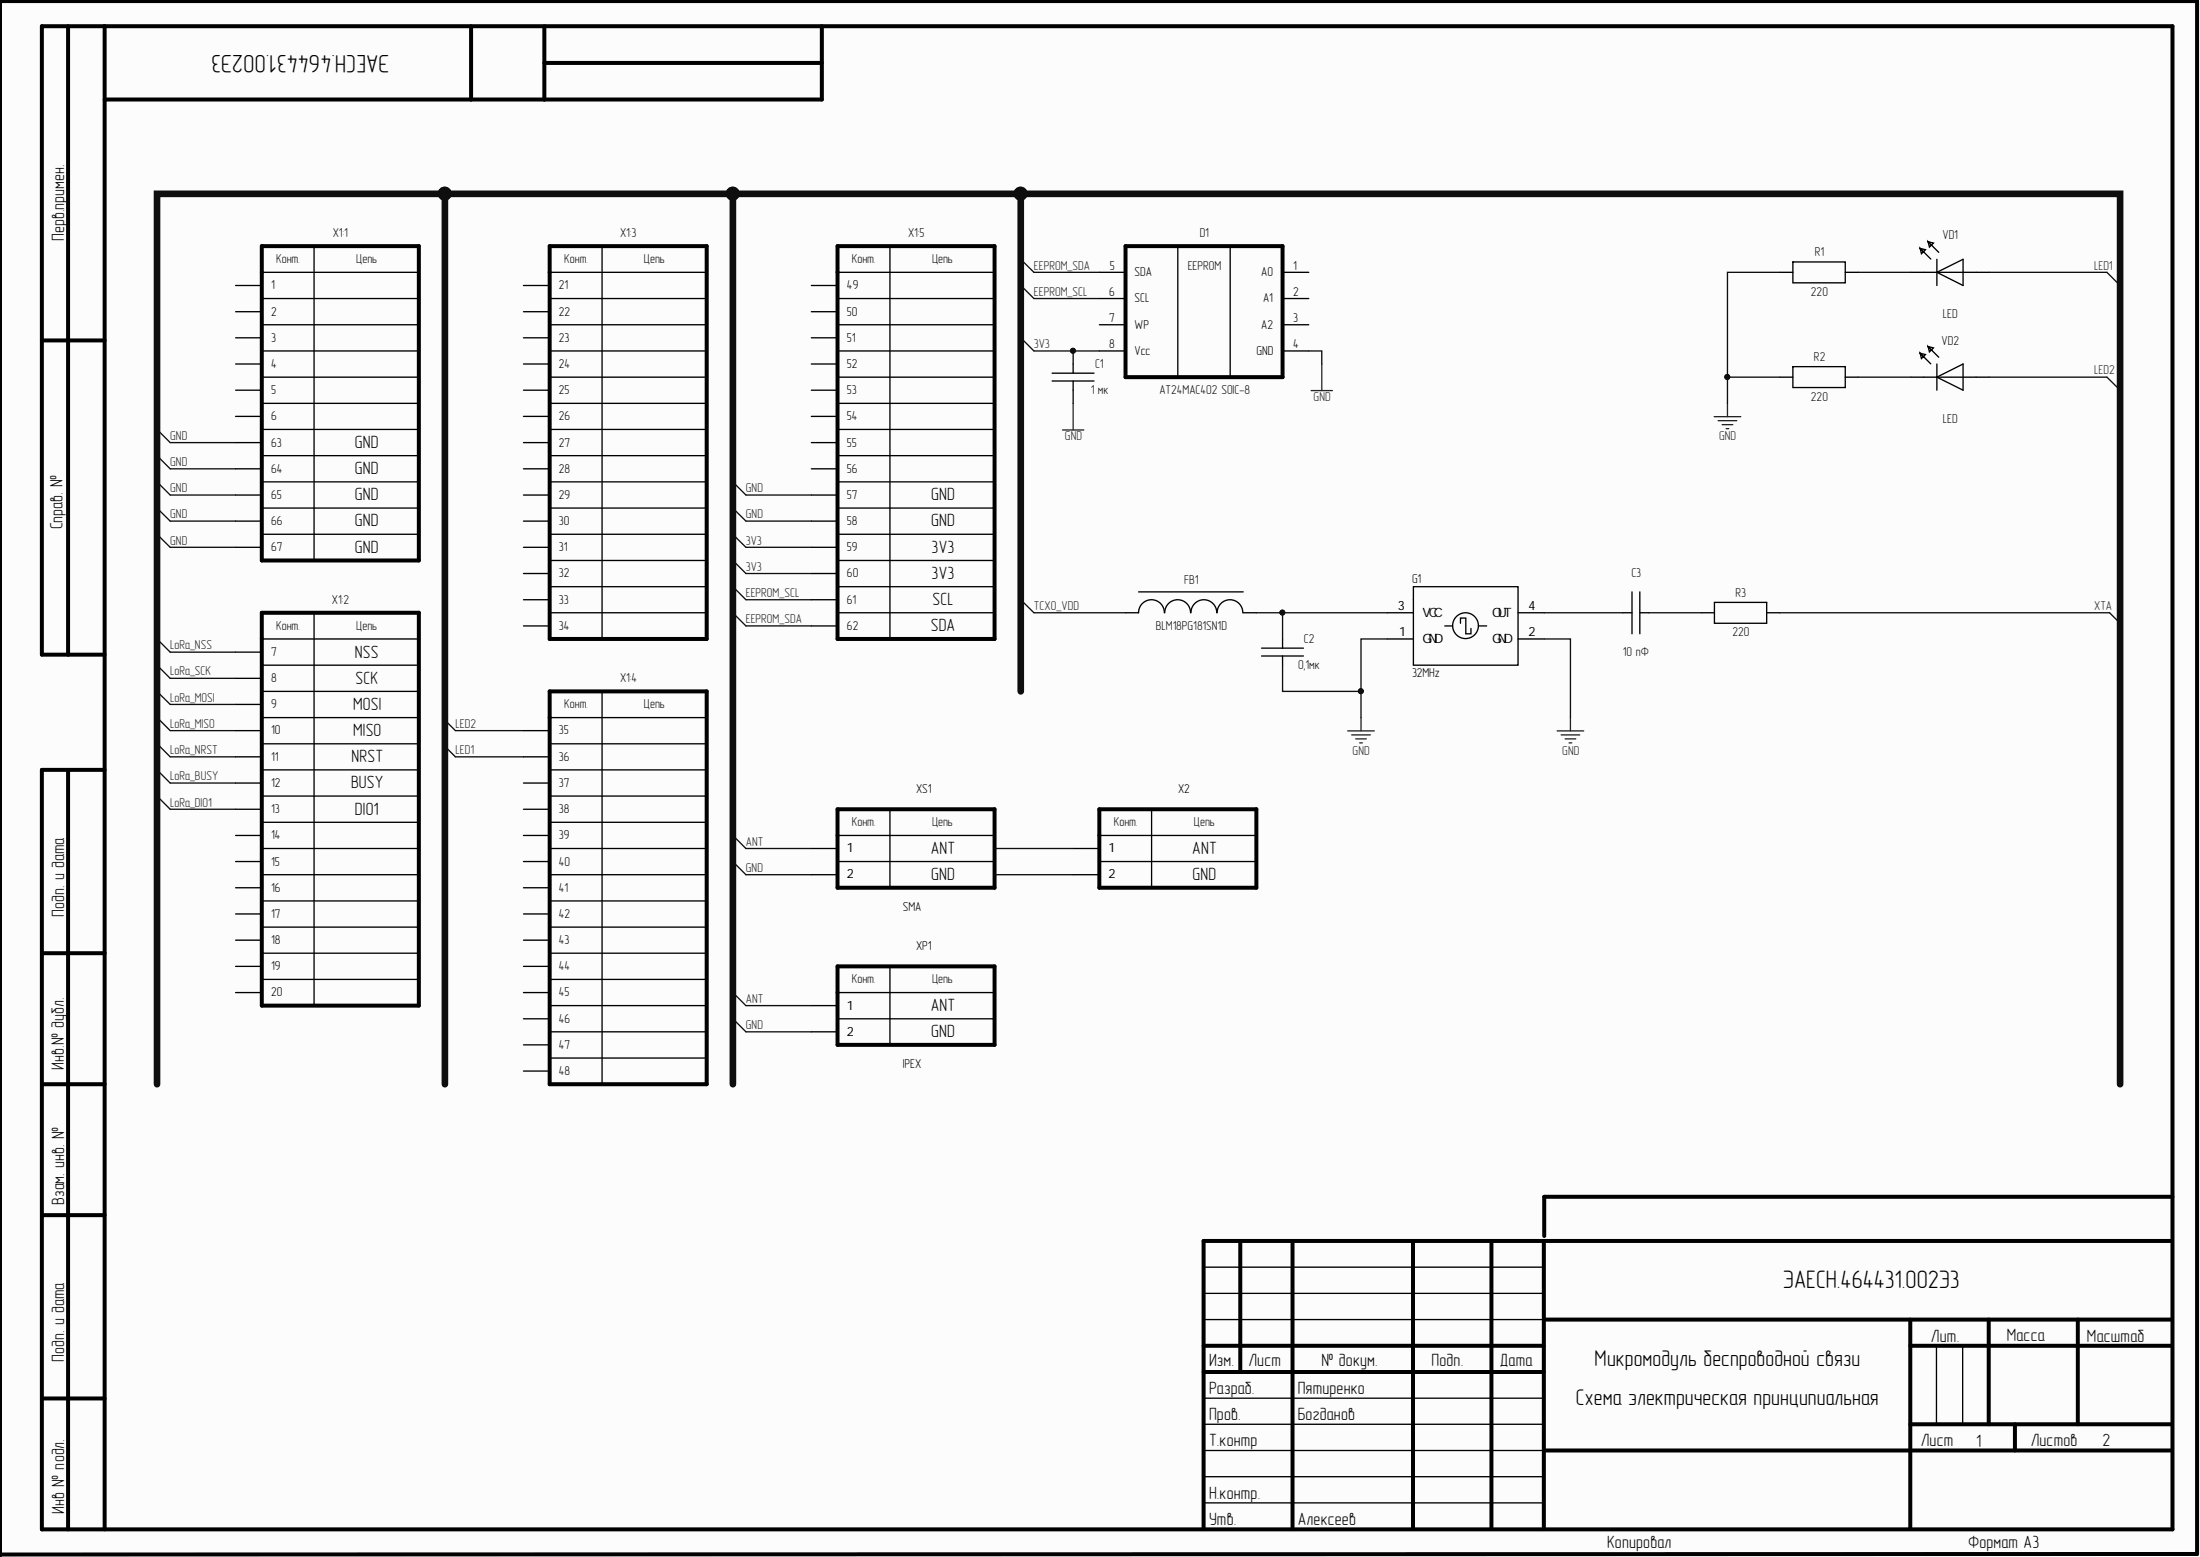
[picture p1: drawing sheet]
<svg xmlns="http://www.w3.org/2000/svg" width="420mm" height="297mm" viewBox="0 0 420 297" stroke-linecap="round" stroke-linejoin="round" font-family="sans-serif">
<path d="M0 0h419.5v296.7h-419.5z" fill="#fcfcfc"/>
<g fill="none" stroke="#000" stroke-width=".76">
<path d="M0 .4v296.4M.2 .2h419v296.3l-419 .1M13 5v119.9M20 5v286.8M89.9 5v14M103.9 5v14M103.9 12h52.9M156.8 5v14h-136.8M50 47h29.9v59.9h-29.9zM104.9 47h30v74.9h-30zM159.8 47h30v74.9h-30zM214.8 47h29.9v25h-29.9z"/>
<path d="M8 64.9h12M50 116.9h29.9v74.9h-29.9zM20 124.9h-12v-119.9h406.6v286.8h-406.6v-144.9h12M104.9 131.9h30v74.9h-30zM13 146.9v144.9M159.8 154.4h30v15h-30zM209.8 154.4h29.9v15h-29.9zM8 181.8h12M159.8 184.4h30v14.9h-30zM8 206.8h12M8 231.8h12M236.7 236.7v25"/>
<path d="M246.6 236.7v55M269.6 236.7v55M284.6 236.7v55M294.6 236.7v55M414.5 236.7h-184.8v55M414.6 228.3h-119.9v7.5M229.7 256.7h64.9M294.6 251.7h119.9M364.5 251.7v40M364.5 256.7h50M379.5 251.7v20M396.5 251.7v20"/>
<path d="M8 266.8h12M229.7 261.7h64.9M294.6 276.7h119.9M364.5 271.7h50M384.5 271.7v5"/>
</g>
<g fill="none" stroke="#000" stroke-width=".25">
<path d="M45 59.5h5M45 54.5h5M50 52h29.9M50 57h29.9M59.9 47v59.9M99.9 59.5h5M99.9 54.5h5M104.9 52h30M104.9 57h30M114.9 47v74.9M154.8 59.5h5M154.8 54.5h5"/>
<path d="M159.8 52h30M159.8 57h30M169.8 47v74.9M209.8 52h5M209.8 57h5M224.7 47v25M234.7 47v25M244.7 52h5M244.7 57h5M339.6 52h2.5M342.1 50h10v4h-10zM352.1 52h2.5"/>
<path d="M364.6 52h15M366.4 47.4l1 .2-.7 .8-.3-1 2 2M367.9 46.1l1 .3-.7 .7-.3-1 2.1 2M369.6 52l5-2.5v5zM369.6 49.5v5M45 64.4h5M45 69.4h5M45 74.4h5M45 79.4h5M50 62h29.9M50 67h29.9M50 72h29.9"/>
<path d="M50 77h29.9M99.9 64.4h5M99.9 69.4h5M99.9 74.4h5M99.9 79.4h5M104.9 62h30M104.9 67h30M104.9 72h30M104.9 77h30M154.8 64.4h5M154.8 69.4h5M154.8 74.4h5"/>
<path d="M154.8 79.4h5M159.8 62h30M159.8 67h30M159.8 72h30M159.8 77h30M200.8 72.7h8M200.8 71.2h8M204.8 69.4v1.8M204.8 72.7v1.7M209.8 62h5M209.8 67h5M244.7 62h5"/>
<path d="M244.7 67h5M339.6 72h2.5M342.1 69.9h10v4h-10zM352.1 72h2.5M364.6 72h15M366.4 67.4l1 .2-.7 .8-.3-1 2 2M367.9 66.1l1 .3-.7 .7-.3-1 2.1 2M369.6 72l5-2.6v5zM369.6 69.4v5M45 84.4h5M45 89.4h5M45 94.4h5"/>
<path d="M45 99.4h5M50 81.9h29.9M50 86.9h29.9M50 91.9h29.9M50 96.9h29.9M99.9 84.4h5M99.9 89.4h5M99.9 94.4h5M99.9 99.4h5M104.9 81.9h30M104.9 86.9h30M104.9 91.9h30"/>
<path d="M104.9 96.9h30M154.8 84.4h5M154.8 89.4h5M154.8 94.4h5M154.8 99.4h5M159.8 81.9h30M159.8 86.9h30M159.8 91.9h30M159.8 96.9h30M45 104.4h5M50 101.9h29.9M59.9 116.9v74.9"/>
<path d="M99.9 104.4h5M99.9 109.4h5M99.9 114.4h5M99.9 119.4h5M104.9 101.9h30M104.9 106.9h30M104.9 111.9h30M104.9 116.9h30M154.8 104.4h5M154.8 109.4h5M154.8 114.4h5M154.8 119.4h5"/>
<path d="M159.8 101.9h30M159.8 106.9h30M159.8 111.9h30M159.8 116.9h30M217.3 112.9h19.9M222.2 116.9a2.46 2.46 0 0 0-2.5-2.5 2.46 2.46 0 0 0-2.4 2.5h-2.5M227.2 116.9a2.46 2.46 0 0 0-2.5-2.5 2.46 2.46 0 0 0-2.4 2.5M232.2 116.9a2.46 2.46 0 0 0-2.5-2.5 2.46 2.46 0 0 0-2.4 2.5M237.2 116.9a2.45 2.45 0 0 0-2.5-2.5 2.45 2.45 0 0 0-2.4 2.5M237.2 116.9h2.5M264.7 116.9h5M269.7 111.9h20v15h-20z"/>
<path d="M275.7 119.4h1.5M278.7 118.9v-1h1v3h1v-1M282.2 119.4h1.5M289.7 116.9h5M309.7 116.9h1.7M311.4 112.9v8M312.9 116.9h1.8M312.9 112.9v8M324.6 116.9h2.5M327.1 114.9h10v4h-10zM337.1 116.9h2.5M45 129.4h5"/>
<path d="M45 124.4h5M45 134.4h5M45 139.4h5M50 121.9h29.9M50 126.9h29.9M50 131.9h29.9M50 136.9h29.9M99.9 139.4h5M104.9 136.9h30M114.9 131.9v74.9M240.7 125.2h8M240.7 123.7h8"/>
<path d="M244.7 121.9v1.8M244.7 125.2v1.7M264.7 121.9h5M289.7 121.9h5M45 144.4h5M45 149.4h5M45 154.4h5M45 159.4h5M50 141.9h29.9M50 146.9h29.9M50 151.9h29.9M50 156.9h29.9"/>
<path d="M99.9 144.4h5M99.9 149.4h5M99.9 154.4h5M99.9 159.4h5M104.9 141.9h30M104.9 146.9h30M104.9 151.9h30M104.9 156.9h30M159.8 159.4h30M169.8 154.4v15M209.8 159.4h29.9M219.7 154.4v15"/>
<path d="M45 164.4h5M45 169.4h5M45 174.4h5M45 179.4h5M50 161.9h29.9M50 166.9h29.9M50 171.9h29.9M50 176.9h29.9M99.9 164.4h5M99.9 169.4h5M99.9 174.4h5M99.9 179.4h5"/>
<path d="M104.9 161.9h30M104.9 166.9h30M104.9 171.9h30M104.9 176.9h30M154.8 161.9h5M154.8 166.9h5M159.8 164.4h30M204.8 161.9h5M204.8 166.9h5M209.8 164.4h29.9M45 184.4h5M45 189.4h5"/>
<path d="M50 181.8h29.9M50 186.8h29.9M99.9 184.4h5M99.9 189.4h5M99.9 194.4h5M99.9 199.3h5M104.9 181.8h30M104.9 186.8h30M104.9 191.8h30M104.9 196.8h30M154.8 191.8h5M154.8 196.8h5"/>
<path d="M159.8 189.4h30M159.8 194.4h30M169.8 184.4v14.9M99.9 204.3h5M104.9 201.8h30M229.7 251.7h64.9M229.7 246.7h64.9M229.7 241.7h64.9M369.5 256.7v15M374.5 256.7v15M229.7 276.7h64.9M229.7 271.7h64.9"/>
<path d="M229.7 266.7h64.9M229.7 281.7h64.9M229.7 286.7h64.9"/>
<circle cx="279.7" cy="119.4" r="2.46"/>
</g>
<g fill="none" stroke="#262626" stroke-width=".25">
<path d="M204.8 77v5M250.2 74.5h4.1M252.2 69.4v5.1M327.1 79.5h5.1M329.6 77v2.5M202.7 82h4.1M327.9 80.3h3.5M328.6 81h2M329.4 81.8h.5M257.2 139.4h5M259.7 136.9v2.5M297.1 139.4h5.1"/>
<path d="M299.7 136.9v2.5M257.9 140.2h3.6M258.7 141h2M259.5 141.7h.5M297.9 140.2h3.5M298.7 141h2M299.4 141.7h.5"/>
</g>
<g fill="none" stroke="#0e0e0e" stroke-width=".25">
<path d="M195.3 54.9l2 2.1h12.5M195.3 50l2 2h12.5M339.6 52h-10v25M354.6 52h10M379.6 52h22.4l2.1 2M195.3 64.9l2 2.1h7.5M204.8 74.4v2.6M209.8 67h-5v2.4M249.7 67h2.5v2.4M329.6 72h10M354.6 72h10M379.6 72h22.4l2.1 1.9"/>
<path d="M30.5 97.4l2 2h12.5M30.5 92.4l2 2h12.5M30.5 87.4l2 2h12.5M30.5 82.4l2 2h12.5M140.3 97.4l2 2h12.5M140.3 92.4l2 2h12.5M30.5 102.4l2 2h12.5M140.3 117.4l2 2h12.5M140.3 112.4l2 2h12.5M140.3 107.4l2 2h12.5M140.3 102.4l2 2h12.5M195.3 114.9l2 2h17.5"/>
<path d="M239.7 116.9h25M244.7 116.9v5M294.7 116.9h15M314.7 116.9h9.9M339.6 116.9h63l2 2M30.5 137.4l2 2h12.5M30.5 132.4l2 2h12.5M30.5 127.4l2 2h12.5M30.5 122.4l2 2h12.5M84.9 137.4l2 2h13M244.7 126.9v5h15M264.7 121.9h-5v15"/>
<path d="M294.7 121.9h5v15M30.5 147.4l2 2h12.5M30.5 142.4l2 2h12.5M30.5 152.4l2 2h12.5M84.9 142.4l2 2h13M140.3 159.9l2 2h12.5M140.3 164.9l2 2h12.5M189.8 166.9h15M189.8 161.9h15M140.3 194.8l2 2h12.5M140.3 189.8l2 2h12.5"/>
</g>
<g fill="#0e0e0e" stroke="#0e0e0e" stroke-width=".19">
<circle cx="204.7" cy="66.9" r=".47"/>
<circle cx="84.9" cy="36.9" r="1.23"/>
<circle cx="139.8" cy="36.9" r="1.23"/>
<circle cx="194.7" cy="36.9" r="1.23"/>
<circle cx="259.7" cy="131.9" r=".47"/>
<circle cx="244.7" cy="116.9" r=".47"/>
<circle cx="329.6" cy="71.9" r=".47"/>
</g>
<path d="M84.9 37v169.8M139.9 37v169.8M194.8 37v94.9M30 206.8v-169.8h374.6v169.8" fill="none" stroke="#0e0e0e" stroke-width="1.3"/>
<g font-size="4.8">
<text x="74.3" y="10.5" transform="rotate(-180 74.3 10.5)">ЭАЕСН.464431.002Э3</text>
<text x="340.2" y="245.8">ЭАЕСН.464431.002Э3</text>
</g>
<g font-size="4.3">
<text x="304.3" y="260.6">Микромодуль беспроводной связи</text>
<text x="300.7" y="268.1">Схема электрическая принципиальная</text>
</g>
<g font-size="3.4">
<text x="12.3" y="45.9" transform="rotate(-90 12.3 45.9)">Перв.примен.</text>
<text x="67.7" y="85.4">GND</text>
<text x="67.7" y="90.4">GND</text>
<text x="67.7" y="95.4">GND</text>
<text x="177.7" y="95.4">GND</text>
<text x="11.9" y="101" transform="rotate(-90 11.9 101)">Справ. №</text>
<text x="67.7" y="100.4">GND</text>
<text x="177.7" y="100.4">GND</text>
<text x="67.7" y="105.5">GND</text>
<text x="177.8" y="105.5">3V3</text>
<text x="177.8" y="110.5">3V3</text>
<text x="177.9" y="115.5">SCL</text>
<text x="67.7" y="125.5">NSS</text>
<text x="177.6" y="120.5">SDA</text>
<text x="67.8" y="130.5">SCK</text>
<text x="67.4" y="135.4">MOSI</text>
<text x="67.4" y="140.4">MISO</text>
<text x="67.1" y="145.4">NRST</text>
<text x="67" y="150.4">BUSY</text>
<text x="67.7" y="155.4">DIO1</text>
<text x="177.6" y="162.9">ANT</text>
<text x="177.7" y="167.9">GND</text>
<text x="227.5" y="162.9">ANT</text>
<text x="227.6" y="167.9">GND</text>
<text x="12.3" y="174.9" transform="rotate(-90 12.3 174.9)">Подп. и дата</text>
<text x="177.6" y="192.9">ANT</text>
<text x="177.7" y="197.9">GND</text>
<text x="12.2" y="204.1" transform="rotate(-90 12.2 204.1)">Инв.№ дубл.</text>
<text x="12.3" y="229.9" transform="rotate(-90 12.3 229.9)">Взам. инв. №</text>
<text x="368.5" y="256">Лит.</text>
<text x="382.9" y="255.9">Масса</text>
<text x="398.2" y="256">Масштаб</text>
<text x="12.3" y="259.8" transform="rotate(-90 12.3 259.8)">Подп. и дата</text>
<text x="230.7" y="260.6">Изм.</text>
<text x="238.2" y="260.6">Лист</text>
<text x="252.2" y="260.6">№ докум.</text>
<text x="273.2" y="260.6">Подп.</text>
<text x="286.2" y="260.6">Дата</text>
<text x="230.7" y="266">Разраб.</text>
<text x="247.6" y="266">Пятиренко</text>
<text x="230.7" y="271">Пров.</text>
<text x="230.7" y="276">Т.контр</text>
<text x="247.6" y="271">Богданов</text>
<text x="366.5" y="276">Лист</text>
<text x="387.5" y="276">Листов</text>
<text x="401.2" y="275.9">2</text>
<text x="377.1" y="276">1</text>
<text x="230.7" y="285.9">Н.контр.</text>
<text x="12.3" y="288.8" transform="rotate(-90 12.3 288.8)">Инв № подл.</text>
<text x="230.7" y="290.9">Утв.</text>
<text x="247.6" y="290.9">Алексеев</text>
<text x="306.7" y="295.4">Копировал</text>
<text x="375.6" y="295.4">Формат А3</text>
</g>
<g font-size="2.5" fill="#0e0e0e">
<text x="63.5" y="45.2">X1:1</text>
<text x="118.3" y="45.2">X1:3</text>
<text x="173.3" y="45.2">X1:5</text>
<text x="228.9" y="45.2">D1</text>
<text x="370.7" y="45.7">VD1</text>
<text x="52.7" y="50.2">Конт.</text>
<text x="68" y="50.2">Цепь</text>
<text x="107.7" y="50.2">Конт.</text>
<text x="122.9" y="50.2">Цепь</text>
<text x="162.5" y="50.2">Конт.</text>
<text x="177.9" y="50.2">Цепь</text>
<text x="226.6" y="51.4">EEPROM</text>
<text x="346.3" y="48.9">R1</text>
<text x="345.6" y="56.4">220</text>
<text x="370.5" y="65.7">VD2</text>
<text x="370.8" y="60.7">LED</text>
<text x="209" y="70.2">C1</text>
<text x="346.1" y="68.9">R2</text>
<text x="208.1" y="75.2">1 мк</text>
<text x="221.2" y="75.2">AT24MAC402 SOIC-8</text>
<text x="345.6" y="76.5">220</text>
<text x="370.8" y="80.7">LED</text>
<text x="226" y="111.4">FB1</text>
<text x="311.3" y="110.1">C3</text>
<text x="331.2" y="113.9">R3</text>
<text x="63.3" y="115.1">X1:2</text>
<text x="52.7" y="120.1">Конт.</text>
<text x="68" y="120.1">Цепь</text>
<text x="220.6" y="120.1">BLM18PG181SN1D</text>
<text x="248.8" y="122.7">C2</text>
<text x="309.7" y="125.1">10 пФ</text>
<text x="330.6" y="121.4">220</text>
<text x="118.3" y="130.1">X1:4</text>
<text x="247.7" y="127.7">0,1мк</text>
<text x="107.7" y="135.1">Конт.</text>
<text x="122.9" y="135.1">Цепь</text>
<text x="162.5" y="157.6">Конт.</text>
<text x="177.9" y="157.6">Цепь</text>
<text x="212.5" y="157.6">Конт.</text>
<text x="227.8" y="157.6">Цепь</text>
<text x="162.5" y="187.6">Конт.</text>
<text x="177.9" y="187.6">Цепь</text>
</g>
<g font-size="2.5" fill="#262626">
<text x="197.3" y="51.4">EEPROM_SDA</text>
<text x="399.6" y="51.4">LED1</text>
<text x="197.3" y="56.4">EEPROM_SCL</text>
<text x="197.3" y="66.4">3V3</text>
<text x="399.6" y="71.4">LED2</text>
<text x="250.7" y="76.6">GND</text>
<text x="32.5" y="83.9">GND</text>
<text x="32.5" y="88.9">GND</text>
<text x="203.2" y="84">GND</text>
<text x="328" y="84">GND</text>
<text x="32.5" y="93.9">GND</text>
<text x="142.3" y="93.9">GND</text>
<text x="32.5" y="98.9">GND</text>
<text x="142.3" y="98.9">GND</text>
<text x="32.5" y="103.9">GND</text>
<text x="142.3" y="103.9">3V3</text>
<text x="142.3" y="113.9">EEPROM_SCL</text>
<text x="142.3" y="108.9">3V3</text>
<text x="142.3" y="118.9">EEPROM_SDA</text>
<text x="197.3" y="116.4">TCXO_VDD</text>
<text x="399.6" y="116.4">XTA</text>
<text x="32.5" y="123.9">LoRa_NSS</text>
<text x="32.5" y="128.8">LoRa_SCK</text>
<text x="32.5" y="133.8">LoRa_MOSI</text>
<text x="32.5" y="138.8">LoRa_MISO</text>
<text x="32.5" y="143.9">LoRa_NRST</text>
<text x="86.9" y="143.9">LED1</text>
<text x="86.9" y="138.8">LED2</text>
<text x="258.1" y="144">GND</text>
<text x="298.1" y="144">GND</text>
<text x="32.5" y="148.9">LoRa_BUSY</text>
<text x="32.5" y="153.9">LoRa_DIO1</text>
<text x="142.3" y="161.3">ANT</text>
<text x="142.3" y="166.3">GND</text>
<text x="142.3" y="191.4">ANT</text>
<text x="142.3" y="196.4">GND</text>
</g>
<g font-size="2.5">
<text x="211.8" y="51.4">5</text>
<text x="216.5" y="52.7">SDA</text>
<text x="240.7" y="52.7">A0</text>
<text x="246.8" y="51.4">1</text>
<text x="51.8" y="55.2">1</text>
<text x="106.6" y="55.2">21</text>
<text x="161.6" y="55.2">49</text>
<text x="211.7" y="56.4">6</text>
<text x="216.5" y="57.7">SCL</text>
<text x="241" y="57.7">A1</text>
<text x="246.8" y="56.4">2</text>
<text x="51.8" y="60.2">2</text>
<text x="51.8" y="65.2">3</text>
<text x="106.6" y="60.2">22</text>
<text x="106.6" y="65.2">23</text>
<text x="161.6" y="60.2">50</text>
<text x="161.6" y="65.2">51</text>
<text x="211.7" y="61.4">7</text>
<text x="216.5" y="62.7">WP</text>
<text x="240.7" y="62.7">A2</text>
<text x="246.8" y="61.4">3</text>
<text x="51.8" y="70.2">4</text>
<text x="106.6" y="70.2">24</text>
<text x="161.6" y="70.2">52</text>
<text x="211.7" y="66.4">8</text>
<text x="216.5" y="67.7">Vcc</text>
<text x="239.8" y="67.7">GND</text>
<text x="246.8" y="66.4">4</text>
<text x="51.8" y="75.2">5</text>
<text x="106.6" y="75.2">25</text>
<text x="161.6" y="75.2">53</text>
<text x="51.8" y="80.2">6</text>
<text x="106.6" y="80.2">26</text>
<text x="161.6" y="80.2">54</text>
<text x="51.8" y="85.2">63</text>
<text x="106.6" y="85.2">27</text>
<text x="161.6" y="85.2">55</text>
<text x="51.8" y="90.2">64</text>
<text x="51.8" y="95.2">65</text>
<text x="106.6" y="90.2">28</text>
<text x="106.6" y="95.2">29</text>
<text x="161.6" y="90.2">56</text>
<text x="161.6" y="95.2">57</text>
<text x="51.8" y="100.2">66</text>
<text x="106.6" y="100.2">30</text>
<text x="161.6" y="100.2">58</text>
<text x="51.8" y="105.2">67</text>
<text x="106.6" y="105.2">31</text>
<text x="161.6" y="105.2">59</text>
<text x="106.6" y="110.1">32</text>
<text x="161.6" y="110.1">60</text>
<text x="269.4" y="111.2">G1</text>
<text x="106.6" y="115.1">33</text>
<text x="161.6" y="115.1">61</text>
<text x="266.7" y="116.4">3</text>
<text x="271.5" y="117.7">VCC</text>
<text x="284.7" y="117.7">OUT</text>
<text x="291.7" y="116.4">4</text>
<text x="51.8" y="125.1">7</text>
<text x="106.6" y="120.1">34</text>
<text x="161.6" y="120.1">62</text>
<text x="267" y="121.4">1</text>
<text x="271.5" y="122.7">GND</text>
<text x="284.7" y="122.7">GND</text>
<text x="291.7" y="121.4">2</text>
<text x="51.8" y="130.1">8</text>
<text x="269.4" y="129.2">32MHz</text>
<text x="51.8" y="135.1">9</text>
<text x="51.8" y="140.1">10</text>
<text x="106.6" y="140.1">35</text>
<text x="51.8" y="145.2">11</text>
<text x="106.6" y="145.2">36</text>
<text x="51.8" y="150.2">12</text>
<text x="51.8" y="155.2">13</text>
<text x="106.6" y="150.2">37</text>
<text x="106.6" y="155.2">38</text>
<text x="174.8" y="151.3">XS1</text>
<text x="224.8" y="151.3">X2</text>
<text x="51.8" y="160.1">14</text>
<text x="106.6" y="160.1">39</text>
<text x="51.8" y="165.1">15</text>
<text x="106.6" y="165.1">40</text>
<text x="161.6" y="167.6">2</text>
<text x="161.6" y="162.6">1</text>
<text x="211.5" y="167.6">2</text>
<text x="211.5" y="162.6">1</text>
<text x="51.8" y="170.1">16</text>
<text x="106.6" y="170.1">41</text>
<text x="172.3" y="173.8">SMA</text>
<text x="51.8" y="175.1">17</text>
<text x="106.6" y="175.1">42</text>
<text x="51.8" y="180.1">18</text>
<text x="51.8" y="185.1">19</text>
<text x="106.6" y="180.1">43</text>
<text x="106.6" y="185.1">44</text>
<text x="174.8" y="181.3">XP1</text>
<text x="51.8" y="190.1">20</text>
<text x="106.6" y="190.1">45</text>
<text x="106.6" y="195.1">46</text>
<text x="161.6" y="197.6">2</text>
<text x="161.6" y="192.6">1</text>
<text x="106.6" y="200.1">47</text>
<text x="172.3" y="203.8">IPEX</text>
<text x="106.6" y="205.1">48</text>
</g>
</svg>
